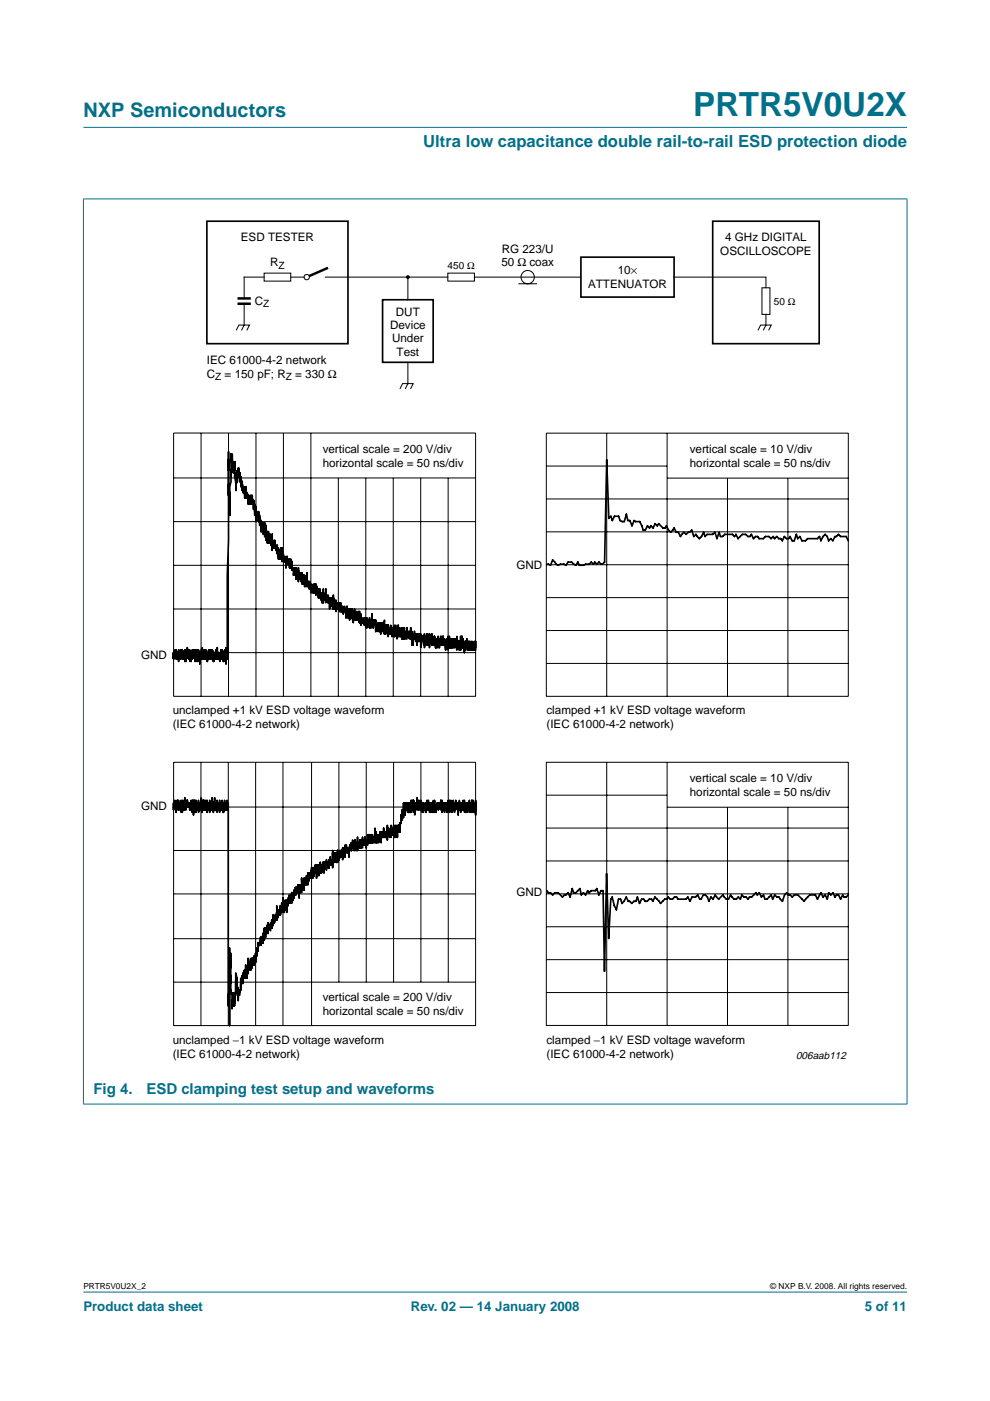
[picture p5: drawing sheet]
<svg xmlns="http://www.w3.org/2000/svg" width="210mm" height="297mm" viewBox="0 0 210 297" stroke-linecap="round" stroke-linejoin="round" font-family="sans-serif">
<g fill="#00708a" stroke="#00708a" stroke-width=".21">
<path d="M17.7 273.9h174.6z"/>
<path d="M17.7 27h174.6z"/>
<path d="M17.7 42.2v191.8z"/>
<path d="M192.3 42.2v191.8z"/>
<path d="M17.6 42.2h174.8z"/>
<path d="M17.6 234.1h174.8z"/>
</g>
<path d="M51.8 58.8v4.5M50.1 70l.5-1.1h2.3l-.6 1.1M51.8 64.4v4.5l-.6 1.1M160.7 70l.6-1.1h2.2l-.5 1.1M162.4 66.7v2.2l-.6 1.1M84.8 82.5l.6-1.2h2.2l-.6 1.2M86.5 81.3l-.6 1.2" fill="none" stroke="#000" stroke-width=".21"/>
<path d="M69.5 56.8l-4.5 2M50.4 63.3h2.8M50.4 64.4h2.8" fill="none" stroke="#000" stroke-width=".53"/>
<circle cx="65" cy="58.8" r=".56" fill="#fff" stroke="#000" stroke-width=".21"/>
<g fill="none" stroke="#000" stroke-width=".21">
<path d="M51.8 58.8h4.2M56 57.9h5.6v1.7h-5.6zM61.6 58.8h2.9M69 58.8h25.9M86.5 58.8v4.8M94.9 57.9h5.7v1.7h-5.7zM100.6 58.8h22.6M142.9 58.8h19.5v2.2M86.5 76.8v4.5M109.9 60.2h4M161.6 61h1.6v5.7h-1.6zM36.8 91.8h64v55.8h-64z"/>
<path d="M42.6 91.8v55.8M48.5 91.8v55.8M54.3 91.8v55.8M60.1 91.8v55.8M65.9 91.8v55.8M115.8 91.8h64.1v55.8h-64.1zM115.8 98.8h25.6M128.6 91.8v55.8M141.4 91.8v55.8M36.8 119.9h64M36.8 110.6h64M36.8 101.3h64"/>
<path d="M71.7 101.3v46.3M77.6 101.3v46.3M83.4 101.3v46.3M89.2 101.3v46.3M95 101.3v46.3M115.8 105.8h64.1M115.8 119.7h64.1M115.8 112.8h64.1M141.4 101.4h38.5M154.2 101.4v46.2M167.1 101.4v46.2M36.8 138.4h64"/>
<path d="M36.8 129.1h64M115.8 126.7h64.1M115.8 133.7h64.1M115.8 140.7h64.1M36.8 161.6h64v55.8h-64zM36.8 171.1h64M42.6 161.6v55.8M48.4 161.6v55.8M54.2 161.6v55.8M60 161.6v55.8M66.1 161.6v55.8M71.9 161.6v46.6"/>
<path d="M77.7 161.6v46.6M83.4 161.6v46.6M89.2 161.6v46.6M95 161.6v46.6M115.8 161.6h64.1v55.8h-64.1zM115.8 175.6h64.1M115.8 168.6h25.6M128.6 161.6v55.8M141.4 161.6v55.8M141.4 171.1h38.5M154.2 171.2v46.2M167.1 171.2v46.2"/>
<path d="M36.8 199h64M36.8 189.5h64M36.8 180.3h64M115.8 196.5h64.1M115.8 189.5h64.1M115.8 182.5h64.1M36.8 208.2h64M115.8 210.4h64.1M115.8 203.5h64.1"/>
<circle cx="111.9" cy="58.8" r="1.41"/>
</g>
<circle cx="86.5" cy="58.8" r=".28" fill="#000" stroke="#000" stroke-width=".25"/>
<path d="M43.9 46.9h29.9v26h-29.9zM123.2 54.5h19.7v8.5h-19.7zM151.1 46.9h22.6v26h-22.6zM81.1 63.6h10.7v13.2h-10.7zM179.9 114.7l-.5-.9h-1.2l-.4-.5-.5 .5h-.3l-.4 .9-.5-.5-.4 .5-.3-.9-.5-.5-.4 .5-.4 .9-.3-.9-.5 .4h-2.1l-.4 .5h-.8l-.4-.9-.5 .4-.3-.9-.4 1.4h-.5l-.4-.9-.3 .4h-.4l-.5-.4-.4 .9-.3-.5h-.5l-.4-.4-.5 .4-.3-.4-.4 .4-.5-.4h-.7l-.5 .4h-.9l-.2-.4h-.5l-.4 .4-.5-.9-.3 .5h-.4l-.5-.5h-.7l-.9 .9-.5-.9-.3 .5-.4-.5h-1.6l-.5 .5h-.4l-.3-1-.5 1.4-.4-1.4-.5 .5h-1.2l-.4 .5-.3-1-.5 1-.4 .4-.8-.9-.4 .5-.4-1.4-1.2 .9-.5-.5-.7 1-.5-1h-.4l-.5-.9-.7 .9-.5-.4-.4-.9-.3 .4h-.5l-.8-.9-.3 .5-.5-.5-.4 .9-.5-.4-.3 .4-.4-.4-.5 .9h-.4l-.8-1.8h-.9l-.3-.2-.4 1.1-.4-1.1h-.5l-.3-1.4-.4 1.6h-.5l-.4-.2-.3-.9h-.9l-.5 .9-.3-.9-.4 .4-.5-12.4-.4 21.7-.5 .4h-.3l-.4-.4-.4 .4-.5-.4-.3 .4-.4-.4-.5 .4h-.7l-.5 .2h-.9l-.3-.6-.4 .6-.9-.6h-.8l-.4 .6-.4-.2h-.8l-.4 .2-.5-.2-.7-.9-.5 1.1-.7-.2M100.8 137.3v-1.3v1.8h-.2v-1.8v1.8l-.3-.5v-.5v1l-.3-.5v-1.3v1.8l-.2-1.8v1.8v-1v1v-1h-.3v-.8v1.8v-1v1v-1h-.2v1v-1.8v1.3v-1.3l-.3 1.3v-1.8v1.3v-.8v.8h-.3v.5v-1.3v1.8v-1.8h-.2v2.4v-1.6v1l-.3-1v-1.3v1.8v-1.8l-.3 1.3v-1.9v2.4v-2.4v2.4v-1.3l-.2 .8v1v-2.9v1.1l-.3 .8v-.8v1.8v-1.8v1.3v-1.3l-.3 1.3v-1.3v.8v-.8v.8v-.8v.8l-.2-1.9v2.9l-.3-1v-1.3v1.3v-.8v.8l-.3-.8v.8v-1.3v1.8v-1.3l-.2 .8v-1.3v1.8v-1.8v1.3h-.3v-1.3v1.8v-1.8v1.8v-.5l-.3 .5v-1.8v1.8v-1.8v1.3v-.8v.8v-.8l-.2-.5v1.8v-2.4v2.4v-1.3v.8v-.8l-.3 .8v-1.9v2.9l-.2-2.3v1.8v-1.8v1.3h-.3v-.8v1.8l-.3-2.3v1.3v-1.3v1.3l-.2-1.9v1.9v-1.9v1.9v-1.3l-.3 1.3v-1.9v1.9v-.8l-.3 .8v-1.9v1.9v-1.3v1.3v-1.3l-.2 .5v-.5v1.8v-1.8v1.3v-1.3v1.3v-1.3l-.3 1.3v-1.9v2.4l-.3-1.8v1.8v-1.3h-.2v1.3v-1.8l-.3 1.3v-1.9v1.9v-1.9v1.1v-.5v.5l-.3-1.1v1.9v-1.3v1.3v-1.3l-.2-.6v1.1v-1.6v2.4v-1.9l-.3 1.1v-1.1v1.1v-1.1l-.3 2.4v-2.9v1.6v-1.6v1.6v-.5l-.2-.6v1.9v-1.3l-.3-.6v-.5v2.4l-.2-1.9v1.9v-1.3l-.3 1.8v-2.9v2.4v-1.9v1.1l-.3-.5v-.6v1.1v-1.1v.6v-.6v.6h-.2v-.6v1.1l-.3 1.3v-2.9v1.6v-1.1v.6l-.3-1.1v1.6v-1.6h-.2v1.6v-1.6v1.6h-.3v-.5v1.3v-2.4v.5h-.3v.6v-1.1v1.6v-1.6l-.2 .5v-1v1.6v-1.1v1.1v-.6l-.3 .6v-1.1v2.4v-1.9v.6v-.6l-.3 .6v1.3v-2.9v1.6l-.2-1.6v1.6v-2.4v2.4v-.6h-.3v-1v1.6l-.2-1.1v.5v-1v.5l-.3-.5v1v-1.8v2.4h-.3v-1.6v.5h-.2v1.1v-2.4l-.3 1.3v1.1v-2.4v1.8h-.3v-1.8v2.4v-1.6h-.2v1v-1v1v-1v1v-.5l-.3 .5v-1.8v1.3l-.3-.5v.5v-1.8v2.3v-1.8v1.8v-1l-.2 1.6v-1.6v1v-1v.5h-.3v-1.3v1.8v-2.3l-.3 1.3v-.8v1.8v-2.3l-.2 .5v1.8v-1.8v1.3v-1.3v.8h-.3v.5v-1.3v1.8v-1l-.3-1.3v1.8v-1.3v.8l-.2-.8v1.3v-1.3v1.3v-1.3l-.3 .8v-.8v1.8v-2.3v1.8v-1.8v1.3v-.8v.8h-.2v-1.3v1.3v-1.3v1.3v-1.3l-.3 .5v1.3v-1.8v1.3h-.3v.5v-2.9l-.2 1.6v-.5v1.3v-1.9v1.9l-.3-.8v.8v-1.9v1.1v-1.1l-.3 1.1v.8v-1.3v1.8v-1.8h-.2v1.3v-1.9v1.9v-1.9v.6v-.6v.6l-.3 .5v-1.1v1.9v-1.3h-.3v.5v-.5v.5v-.5v.5v-.5h-.2v1.3v-2.4v.5l-.3 .6v-1.1v1.1v-1.1v1.1v-.6v.6l-.3-.6v1.1v-1.6v1.6v-1.6v.5h-.2v.6v-2.4v2.4l-.3-1.1v1.6v-1.1v1.1v-.5l-.3 .5v-2.1v2.1v-1.6v1.1l-.2-.6v-.5v1.1v-.6v.6l-.3-1.1v1.6v-2.1l-.2 .5v1.1v-1.6v2.1v-2.1v1.6l-.3-1.6v1.6v-1.6v1v-1l-.3 .5v.5v-.5h-.2v.5v-1l-.3 1.6v-2.4v1.8v-1v.5v-.5h-.3v-.8v1.8v-2.4v1.4l-.2 .5v-1.9v1.4v-.8l-.3 .8v-.8v1.3v-1.3l-.3 .8v-1.4v1.9v-1.9v1.9l-.2-1.3v.8v-1.9v2.4l-.3-1.9v2.4l-.3-1v-1.9v1.9v-1.4l-.2 1.4v-1.9v1.9v-1.4l-.3 1.9v-2.4v1.9v-1.4l-.2-.5v1.9v-1.9v1.1l-.3-1.1v1.9v-2.4v1.6v-1.6v1.6h-.3v-1.1v1.9v-1.9l-.2 .5v-1v.5h-.3v1.1v-1.6l-.3 .5v.5v-1v1v-1v1h-.2v-1.8l-.3 1.3v-.5v1v-1.8v1.3v-1.3v.8l-.3 .5v-1.3v1.3v-1.3v1.3v-1.3l-.2 1.3v-1.3v1.3v-.5l-.3 1v-2.3v.5l-.3-.5v1.8v-1.3v.8v-.8h-.2v-1.1v2.4v-2.9v1.6h-.3v-.5v1.3v-1.9v1.1h-.3v-1.1v1.9v-1.9v1.1v-.5h-.2v.5v-1.1v2.4v-2.4v1.1v-.5l-.3-.6v1.1v-1.6l-.2 1.1v-1.1v1.1v-.6v.6v-.6l-.3 1.1v-2.9v1.8h-.3v.6v-1.1v.5h-.2v-1v2.1v-2.9v1.8h-.3v-.5v1.6v-2.1v1l-.3 .6v-1.6v.5v-.5l-.2 .5v-1.3v1.8v-1.8v1.8v-1l-.3 .5v-1.3v1.8v-1h-.3v-1.3l-.2 1.8v-2.4v1.9v-1.3l-.3 .5v.8v-1.9v1.9v-1.3v1.3l-.3-1.3v1.3v-1.9l-.2 1.1v-.5v1.3h-.3v-1.9v1.1v-.5v.5l-.3-.5v.5v-1.6v1.6v-1.1v1.1v-1.1v1.1l-.2-.5v-1.1v1.1v-1.1v1.1v-.6v.6l-.3-.6v.6v-3v2.4h-.2v-.5v1.1v-1.6v1v-1v1v-1l-.3 1v-.5v1.1v-2.4v1.8l-.3-1v.5v-1.3v1.8v-1.8v1.3l-.2-1.3v1.8v-2.4l-.3 1.9v-1.9v.6l-.3-.6v1.4v-1.4v1.4v-.8v.8l-.2-1.4v1.9v-2.9v1l-.3 1.4v-1.9v1.1v-1.1l-.3 1.9v-2.4v2.4v-1.9h-.2v1.1v-1.6v1v-1l-.3 1.6v-1.6v.5v-.5h-.3v-.8v1.3v-1.8v1.8v-1.3v.8l-.2-1.9v1.9v-1.3v.5h-.3v-1.1v1.9v-1.3v.5l-.2-.5v.5v-1.1v1.1v-1.1v.6h-.3v-1.1v1.1v-1.1v1.1v-.6l-.3 .6v-.6v1.9v-2.4v.5h-.2v.6v-1.1v.5v-.5l-.3 1.1v-1.6l-.3 .5v.5v-2.3v2.9v-2.4v1.3v-.5v.5l-.2 .5v-2.3v1.8l-.3-.5v.5v-1.3v1.8v-1.8v1.3l-.3-1.3v1.8v-2.3l-.2 1.3v-1.9v1.1v-1.1l-.3 1.1v-1.1v1.1v-.5l-.3-.6v.6v-1.6l-.2 1.6v-1.6l-.3 2.1v-3.5v2.4v-1l-.3 .5v-.5v1v-1h-.2v.5v-1.9v1.4v-1.4l-.3 1.9v-2.4v1.1v-.6v.6v-.6l-.2 .6v-1.1v2.4v-2.4v.5v-.5h-.3v1.9v-3.2v2.4v-1.6v1v-.5v.5v-.5h-.3v.5v-2.3v2.9v-1.1h-.2v.5v-2.3v1.3l-.3-.8v1.3v-1.8v1.8v-1.3v.8v-.8h-.3v1.3v-2.4v.6h-.2v-1.1v1.6v-2.1l-.3 1v-1.8v1.8v-1.8l-.3 1.8v-1.8v1.3v-.5h-.2v1v-2.9v1.9v-.8l-.3-.5v.5v-1.6v2.4v-1.9l-.3-.5v1.1v-1.9v.8v-.8v.8h-.2v-1.9v1.1l-.3-1.1v1.9v-1.3h-.3v1.3v-1.9l-.2 .6v1.3v-1.9v1.9v-1.9l-.3 .6v-1.1v1.1v-1.1v1.1l-.2-1.6v1.6v-2.4v1.3h-.3v-1.3v2.4v-1.1v.5v-.5h-.3v-1.3v1.3v-.5h-.2v-1.9l-.3-.5v1.6v-2.1v1l-.3-.5v.5v-1.8v.8v-.8v.8l-.2-.8v-1.1v1.9v-1.9v1.1l-.3-.6v2.4v-1v1l-.3 .6v.5v-1.1v1.9v-1.3l-.2-1.6v-3.2v1.8v-1.8l-.3 1.3v-1.3v2.4v-1.1v1.1v-.6l-.3-.5v-2.9v2.4l-.2-1.3v.5v-1.6v5.8l-.3 1.1v6.1v-4.8v.5l-.2-2.3v2.3v-9.2v18.8l-.3 7.4v17.7v-1.9v1.9l-.3-1.3v2.4v-3.5v2.4v-1.9h-.2v2.4v-2.4v1.1l-.3 .8v-1.3v1.8v-1.8v1.8v-1.8v.5h-.3v.8v-1.9v1.9v-1.9v1.1v-.5v.5h-.2v.8v-1.9v1.9v-1.9v1.1v-.5l-.3 1.3v-1.3v1.8v-1.8v1.3v-.8l-.3-.5v1.3v-1.3v1.3v-1.3v.5h-.2v-1.6v2.4v-1.3l-.3 1.3v-1.9v.6v-.6v.6v-.6l-.3 1.1v.8v-1.3v1.3v-1.3l-.2 1.8v-1.8l-.3-.6v1.9v-1.9v1.9v-1.3h-.3v.5v-1.1v1.9v-1.3l-.2 .5v.8v-1.9v1.1h-.3v-1.1v1.9h-.2v-1.3v1.8v-1.8v1.8l-.3-1.3v-1.1v1.9v-1.3v.5v-.5l-.3 .5v-1.1v1.9v-1.3v.5v-.5h-.2v1.3v-1.9v1.9v-1.3v.5l-.3-1.1v1.9v-2.4l-.3 .5v1.9v-1.3v.5v-.5l-.2 .5v.8v-1.3v2.4v-2.4v1.3l-.3-.8v.8v-1.9v2.4l-.3-1.8v1.3v-1.9v2.4v-1.3l-.2 .8v-1.9v2.4v-1.8v.5l-.3-.5v1.8v-2.4v1.9l-.3-.8v-1.1v.6v-.6l-.2 .6v1.3v-1.9v1.9v-1.9l-.3 .6v1.8v-1.8v1.3v-1.3h-.3v-.6v2.4v-1.8l-.2-.6v1.9v-.8v.8l-.3-1.3v.5v-1.6v1.6v-.5v.5l-.2-.5v1.8v-1.8l-.3 1.3v-1.9v2.4v-1.3l-.3-.5v1.3v-1.3v1.3v-1.3v.5h-.2v-1.1v1.9v-1.9l-.3 .6v-.6v1.9l-.3-1.9v1.9v-1.3v1.3v-1.3l-.2 1.3v-1.9v2.4v-1.8l-.3 .5v-.5v1.3v-.8l-.3-1.1v1.9v-1.9v1.1v-.5l-.2 .5v-1.1v1.1v-.5l-.3 1.3v-1.3M36.8 170.3v1.4l.3-1.4v.8v-1.4v1.4l.2-.8v1.9v-1.9v1.4l.3-.6v-1.4v2v-2l.3 2v-2l.2 1.4v-.8v1.4v-1.4v.8h.3v-1.4v2.5l.3-1.1v-.8v1.9v-2.5v2l.2-1.4v1.4v-2l.3 1.4v-1.9v2.5v-1.4v1.4l.2-1.4v.8v-1.4v2l.3-2v1.4v-1.4v1.4v-1.4v1.4v-.8l.3 .8v-.8v.8v-.8v.8v-.8l.2 .8v-.8v1.4v-1.4v1.4l.3-1.4v1.4v-2l.3 1.4v-1.4v2.5v-2.5v2l.2-2v3.1v-1.1l.3-.6v-1.4v2.5v-2.5v2.5l.3-.5v-2v2.5v-1.1v.6v-.6l.2 .6v-1.4v1.4v-.6h.3v-1.4v2.5l.2-.5v-1.4v1.4v-.6v.6h.3v-2.5l.3 .5v2.5v-1.9v1.9v-1.1l.2 .6v-2v2v-2v1.4v-.8h.3v1.4v-2v2v-1.4l.3 1.4v-2v1.4v-.8v.8l.2-.8v1.4v-2v2.5v-1.9l.3 .8v-.8v1.4v-1.4v1.4v-.6h.3v1.1v-2.5v2h.2v-1.4v1.4v-.6v.6v-.6v.6l.3-.6v-.8v1.4v-2.5v2.5v-2l.2 .6v1.9v-1.9v.8l.3 .6v-2.5v2.5v-1.4h.3v1.4v-1.4v1.4v-.6v.6l.2 .5v-2.5v2v-.6v.6l.3-.6v-.8v1.4v-1.4v1.4v-1.4v1.4l.3-.6v-1.4v2.5v-1.1h.2v.6v-1.4v1.4v-1.4v1.4v-1.4v.8v-.8v.8h.3v.6v-2v2l.2 .5v-1.9v1.9v-1.1v1.1l.3-1.9v.8v-1.4v1.4v-.8v.8h.3v.6v-1.4v.8l.2-.8v.8v-1.4v2v-1.4h.3v43v-2.3l.3-1.6v8v-16.4v2.2l.2-1.1v8.4v-.6v.6l.3 .5v2.8v-1.7v1.7v-1.7h.3v-1.1v2.3v-2.8v2.2v-2.2l.2 1.1v-.6v1.7v-2.2v2.8v-2.8l.3 .5v-4.7l.2 1.1v3.1l.3-1.1v2.7v-1.6l.3-.6v1.1v-1.1v.6v-.6v.6v-.6h.2v-2.5l.3 .6v.5v-1.7l.3 1.7v-2.2v1.1l.2-1.1v1.1v-1.7v1.1v-1.1h.3v.6v-1.7v2.8l.3-1.7v1.7v-1.1v.5l.2-.5v-3.1v3.1v-2.3l.3 1.7v-1.7v.6l.2-1.4v2.5v-1.7v1.2l.3-1.2v.6v-1.4v2v-2v2v-.6v.6l.3-1.2v-.8v1.4v-1.4v1.4v-.6h.2v-.8v1.4v-1.9v.5v-.5l.3 .5v-1.1v1.9v-1.9l.3 .6v-1.7v1.1l.2-1.1v.5v-1.6v1.1l.3-1.1v.5v-.5v.5v-.5v.5v-.5h.3v.5v-1.7v1.7v-1.7l.2 .6v.6v-1.2v1.2v-1.2v.6l.3-1.4v2v-2v2v-1.2v1.2v-1.2l.2-.8v1.4v-2.5v1.9v-1.4v.6h.3v.8v-1.9v1.1v-1.1v1.1v-.6h.3v-1.1v1.7v-1.7l.2 .6v1.1v-2.2v1.1h.3v-.6v.6v-.6v.6l.3 .5v-1.6v.5l.2-.5v1.1v-1.7v1.7v-1.7v1.1v-1.1l.3 .6v-.6v1.1v-2.2v1.7v-.6l.3 .6v-1.1v1.1v-1.1v1.1l.2-1.1v.5v-1.1v1.1v-1.1v1.1l.3-.5v-1.2v1.7v-3.1l.2 2v-1.1v1.7v-1.2v.6h.3v-1.1v1.1v-.6h.3v-1.4v2v-1.1h.2v-.9v1.4v-1.9v1.4h.3v-2.5v2.5v-1.4v1.4l.3-2v2.5v-1.9v1.4l.2-1.4v1.4v-2v2v-2v1.1v-.5h.3v.5v-1.1v2.5v-2.5v.6h.3v-.6v1.1v-1.6h.2v1.1v-1.7v1.1v-.5v.5l.3-1.1v1.7l.2-1.1v1.1v-2.2v1.6v-1.1l.3 .6v-1.1v1.6v-1.1h.3v-.5v1.1v-1.7v1.1v-.5v.5h.2v-1.7v1.7v-.5l.3-.6v.6v-1.2v1.2l.3-1.7v1.7v-1.7l.2 .5v2.3v-2.8v1.1v-1.1l.3 1.7v-1.7l.2 1.7v-3.1l.3 1.4v-.9v2v-2l.3 1.4v-.5v1.1v-2.5v1.4l.2-1.4v1.4v-1.4v1.4v-.9v.9v-.9l.3-1.1v2v-1.4v.5l.3-.5v1.4v-2.5v1.1h.2v-.6v1.1v-1.6v.5l.3-.5v1.1v-1.1v1.1v-1.1v1.1l.3-.6v-1.7v1.7h.2v-1.7v2.3v-1.7v1.1v-1.1h.3v1.1v-1.7h.2v.6v-1.1v1.7l.3-1.7v2.8v-2.3l.3 1.2v-.6v1.1v-2.2l.2 1.1v1.1v-2.2v1.1v-1.1v1.1v-1.1l.3 1.1v-.6v1.2v-2.3v1.1v-.5l.3 1.7v-1.7l.2 .5v-.5v1.1v-1.7v.6l.3 .5v-1.1v2.3v-2.3v1.1v-.5h.3v.5v-1.1l.2 1.7v-2.2v1.6v-1.1l.3 .6v-.6v1.1v-1.1h.2v1.1v-1.6v1.1l.3-.6v-1.1v1.7v-1.1l.3 .5v.6v-1.1v1.1v-1.1l.2 1.1v-1.1v1.6v-3.6v3.1v-.6h.3v-1.1v1.1l.3-1.1v.6v-1.4v1.4v-.6v.6l.2 .5v-1.9v1.9v-1.9v1.4l.3-.6v1.1v-2.5v2v-2v1.4v-.8l.3 1.4v-1.4v1.4v-1.4v1.4v-.6v.6l.2-.6v-1.4v1.4v-.8v.8h.3v-1.4l.2 1.4v-1.9v2.5l.3-2.5v1.9v-1.9v.5l.3-.5v1.9v-2.5v1.7l.2-1.1v.5v-1.1v1.1l.3-.5v1.1v-1.1v1.1v-1.1l.3 .5v-.5v1.9v-1.9v.5v-.5l.2-.6v1.1v-1.1v.6v-.6v.6h.3v-1.2v1.7v-1.1v1.1v-.5h.3v-1.7l.2 1.1v1.1v-1.1v.6v-.6v.6l.3-.6v-1.1v2.2v-1.7v.6l.2 .6v-.6v1.1v-1.7v.6v-.6v.6v-.6v.6v-.6l.3 1.2v-1.2v1.7v-2.8v2.3l.3-.6v.6v-1.2h.2v1.2v-1.7v1.1v-1.1h.3v1.7v-1.7v1.1v-.6v.6v-.6l.3 1.2v-2.3v1.7v-1.1v1.1l.2-1.1v1.1v-1.1l.3 .5v.6v-1.7v1.1v-1.1v1.1h.3v.6v-1.1v1.7v-1.7v1.1v-.6l.2-.5v1.1v-2.2l.3 1.6v-1.6v1.6v-1.6v1.6l.2-1.1v1.1v-1.6v1.1h.3v-1.1v1.6v-1.6v1.6v-1.6v1.6v-1.1h.3v1.1v-1.6v1.6v-1.1h.2v1.1v-1.1l.3 .6v-.6v1.1v-3l.3 3v-2.2v1.7l.2-.6v-.5v1.6v-1.6v.5l.3-.5v1.6v-.5l.2-.6v-1.1v1.7v-.6v.6v-.6l.3-.5v1.6v-2.2v1.7v-1.1v.5v-.5v.5v-.5v.5h.3v-1.1v1.1l.2-.5v.5v-1.9v1.4h.3v.5v-1.1v1.1v-1.1v1.1v-1.1l.3 .6v.5v-1.1v1.1v-1.1v1.1v-1.1v.6v-.6v.6l.2 .5v-2.5v3.1v-1.1v.5v-.5l.3-.6v.6v-1.4v1.4v-.6l.3 .6v-.6v1.1v-1.1v1.1v-1.1v.6l.2-1.4v1.4v-2v2.5v-1.9v1.4l.3-1.4v1.4v-1.4v1.4v-1.4v1.4l.2-.6v.6v-2v2l.3-.6v-.8v1.9v-2.5v2.5v-1.9v1.9v-1.9v1.4v-1.4h.3v.8v-1.4v2v-1.4v.8l.2 .6v.5v-2.5v.6h.3v-.6v1.4v-1.4v.6h.3v.8v-1.9v.5l.2-.5v-1.7v1.7v-1.7v.5l.3 .6v-2.2v.5l.3 .6v-.6v1.1v-3v1.9h.2v-.5v1.1v-2.5v2.5l.3-1.1v-1.4v1.4v-.6v.6v-.6l.2 .6v-1.4v1.4v-.6v.6v-.6v.6v-.6h.3v1.1v-1.9v1.9v-1.1h.3v1.1v-1.9v1.9h.2v-2.5v2.5v-1.9l.3-.6v2v-.6v.6h.3v-2v2.5v-1.9h.2v2.5l.3-2.5v.8v-.8l.3 .8v-1.9v2.5v-.6l.2 .6v-2v2l.3-2v2v-1.4v.8v-.8v.8h.2v.6v-2v2v-1.4l.3 1.9v-1.9v1.4v-1.4v1.4l.3-1.4v1.9v-1.9v1.4h.2v-1.4l.3 .8v1.1v-1.9v1.9v-1.9l.3 .8v-1.4v2v-1.4v.8l.2-1.4v2v-1.4v1.4v-1.4v1.4v-1.4v.8v-.8v.8l.3-.8v1.9v-1.9v1.4v-.6l.3 .6v-1.4v1.9v-1.1h.2v-.8v1.9l.3-2.5v2.5v-1.9v1.4v-1.4l.2 1.9v-2.5v1.4l.3 .6v-.6v1.1v-1.1l.3-.8v.8v-.8l.2 1.4v-1.4v1.4v-1.4v1.4l.3-.6v-.8v.8h.3v-1.4v2v-2v1.4v-.8l.2 1.4v-2v2.5v-1.9v1.9l.3-1.1v.6v-1.4v.8h.3v-.8v1.9v-.5l.2-.6v-.8v1.4v-1.4v.8l.3-.8v1.9v-1.9h.2v-.6v2v-1.4v.8l.3-1.4v2.5v-1.9v1.9l.3-1.9v1.4v-2v1.4l.2-.8v1.9v-1.1h.3v.6v-2v1.4v-.8v.8l.3-.8v1.9v-1.9v.8v-.8v.8l.2-.8v1.4v-2v1.4v-.8v.8h.3v-.8v.8v-.8v.8v-.8h.2v2.5v-1.7l.3-1.4v2v-1.4v1.4v-1.4l.3 1.4v-.6v1.1v-1.9v.8v-.8l.2 1.4v-1.4v1.4l.3-2v2v-1.4v.8v-.8v.8v-.8l.3 1.4v-2v2.5l.2-.5v-.6v1.1v-1.9v.8v-.8l.3 .8v1.1v-1.9h.3v1.4v-1.4v1.4l.2-1.4v.8v-1.4v2.5v-1.1l.3-.8v1.9v-1.9v1.4h.2v-2v2.5v-2.5l.3 1.4v-1.4v2l.3 .5v-1.9v1.9v-1.9v1.4l.2-.6v-.8v2.5v-3.1v.6M116 188.8l.3 .5h.4l.5 .4 .4-.4h.8l.8 .9 1.2-.9 .5 .9 .4-1.8 .3 .9h.5l.9-.9 .3 1.3 .4-.4 .5 .4 .4-.9 .3 .5 .4-.5h.9l.3-.4 .5 1.3 .4-.9h.5l.3 17.1 .4-20.7 .5 13.8 .4-8.4 .3-.4 .4 1.8 .5 .9 .4-2.3h.5l.3 .9 .4-.4 .5-.9 .4 .9h.3l.5 .4 .4-.4h.4l.3-.9 .5 1.3 .4-.9h.5l.3 .5h.4l.5-.5h.4l.3 .5 .5-.9 1.1 1.3 .9-.9h.5l.3-.4 .4 .4h.5l.4-.4h.5l.3 .4h1.6l.4-.4 .5 .9 .4-.9h.8l.4-.5 .5 .9h.3l.4-.9h.5l.4 .5 .3 .9 .4-.9 .5 .4 .4-.9 .8 .9 .9-.9 .7 .9h.5l.4-.9 .7 .9h.5l.4-.4 .5 .4 .3-.9 .4 .5h.5l.4 .4 .3-.4h.5l.9-.9 .2 .4 .5-.4 .4 .9 .5-.5 .3 .9h.4l.9-.9 .3 .9 .5-.9 .4 .5h.5l.7 .9 .4-1.4 .5-.4 .3 .4h.4l.5 .5 .4-.5h.8l1.3 1.4 1.2-1.4h1.2l.4 .9 .8-1.3 .4 .9 .5-.5 .4 .9 .3-1.3 .4 .4 .5-.4 .4 .9 .3-.5h.5l.4 .9 .5-.9 .3 .5h.4l.5-.5" fill="none" stroke="#000" stroke-width=".35"/>
<text font-size="7.1" fill="#00708a" x="147" y="24.7">PRTR5V0U2X</text>
<text font-size="4.2" fill="#00708a" x="17.7" y="24.9">NXP Semiconductors</text>
<text font-size="3.5" fill="#00708a" x="89.8" y="31.1">Ultra low capacitance double rail-to-rail ESD protection diode</text>
<g font-size="3.2" fill="#00708a">
<text x="19.8" y="232">Fig 4.</text>
<text x="31.1" y="232">ESD clamping test setup and waveforms</text>
</g>
<g font-size="2.8" fill="#00708a">
<text x="17.7" y="278">Product data sheet</text>
<text x="87.1" y="278">Rev. 02 — 14 January 2008</text>
<text x="183.4" y="278">5 of 11</text>
</g>
<g font-size="2.5">
<text x="51.1" y="51.1">ESD TESTER</text>
<text x="106.4" y="53.7">RG 223/U</text>
<text x="153.8" y="51.1">4 GHz DIGITAL</text>
<text x="57.3" y="56.5">R</text>
<text x="106.3" y="56.5">50 Ω coax</text>
<text x="131" y="58.2">10×</text>
<text x="152.7" y="54.1">OSCILLOSCOPE</text>
<text x="54" y="64.7">C</text>
<text x="124.7" y="61">ATTENUATOR</text>
<text x="82.7" y="69.8">Device</text>
<text x="83.9" y="66.9">DUT</text>
<text x="43.9" y="77.1">IEC 61000-4-2 network</text>
<text x="83.1" y="72.6">Under</text>
<text x="84.1" y="75.4">Test</text>
<text x="43.9" y="80.1">C</text>
<text x="47.6" y="80.1">= 150 pF; R</text>
<text x="62.6" y="80.1">= 330 Ω</text>
<text x="68.4" y="96">vertical scale = 200 V/div</text>
<text x="68.4" y="99">horizontal scale = 50 ns/div</text>
<text x="146.2" y="96.1">vertical scale = 10 V/div</text>
<text x="146.2" y="99.1">horizontal scale = 50 ns/div</text>
<text x="109.5" y="120.7">GND</text>
<text x="29.9" y="139.8">GND</text>
<text x="36.6" y="151.4">unclamped +1 kV ESD voltage waveform</text>
<text x="36.6" y="154.4">(IEC 61000-4-2 network)</text>
<text x="115.9" y="151.4">clamped +1 kV ESD voltage waveform</text>
<text x="115.9" y="154.4">(IEC 61000-4-2 network)</text>
<text x="146.2" y="165.9">vertical scale = 10 V/div</text>
<text x="29.9" y="171.7">GND</text>
<text x="146.2" y="168.9">horizontal scale = 50 ns/div</text>
<text x="109.5" y="190">GND</text>
<text x="68.4" y="212.2">vertical scale = 200 V/div</text>
<text x="68.4" y="215.2">horizontal scale = 50 ns/div</text>
<text x="36.6" y="221.3">unclamped −1 kV ESD voltage waveform</text>
<text x="115.9" y="221.3">clamped −1 kV ESD voltage waveform</text>
<text x="36.6" y="224.3">(IEC 61000-4-2 network)</text>
<text x="115.9" y="224.3">(IEC 61000-4-2 network)</text>
</g>
<text font-size="2.2" x="168.8" y="224.6">006aab112</text>
<g font-size="2.1">
<text x="59.1" y="57">Z</text>
<text x="94.9" y="57.1">450 Ω</text>
<text x="55.8" y="65.2">Z</text>
<text x="164.1" y="64.7">50 Ω</text>
<text x="45.6" y="80.6">Z</text>
<text x="60.6" y="80.6">Z</text>
</g>
<g font-size="1.8">
<text x="17.7" y="273.4">PRTR5V0U2X_2</text>
<text x="163.3" y="273.4">© NXP B.V. 2008. All rights reserved.</text>
</g>
</svg>
